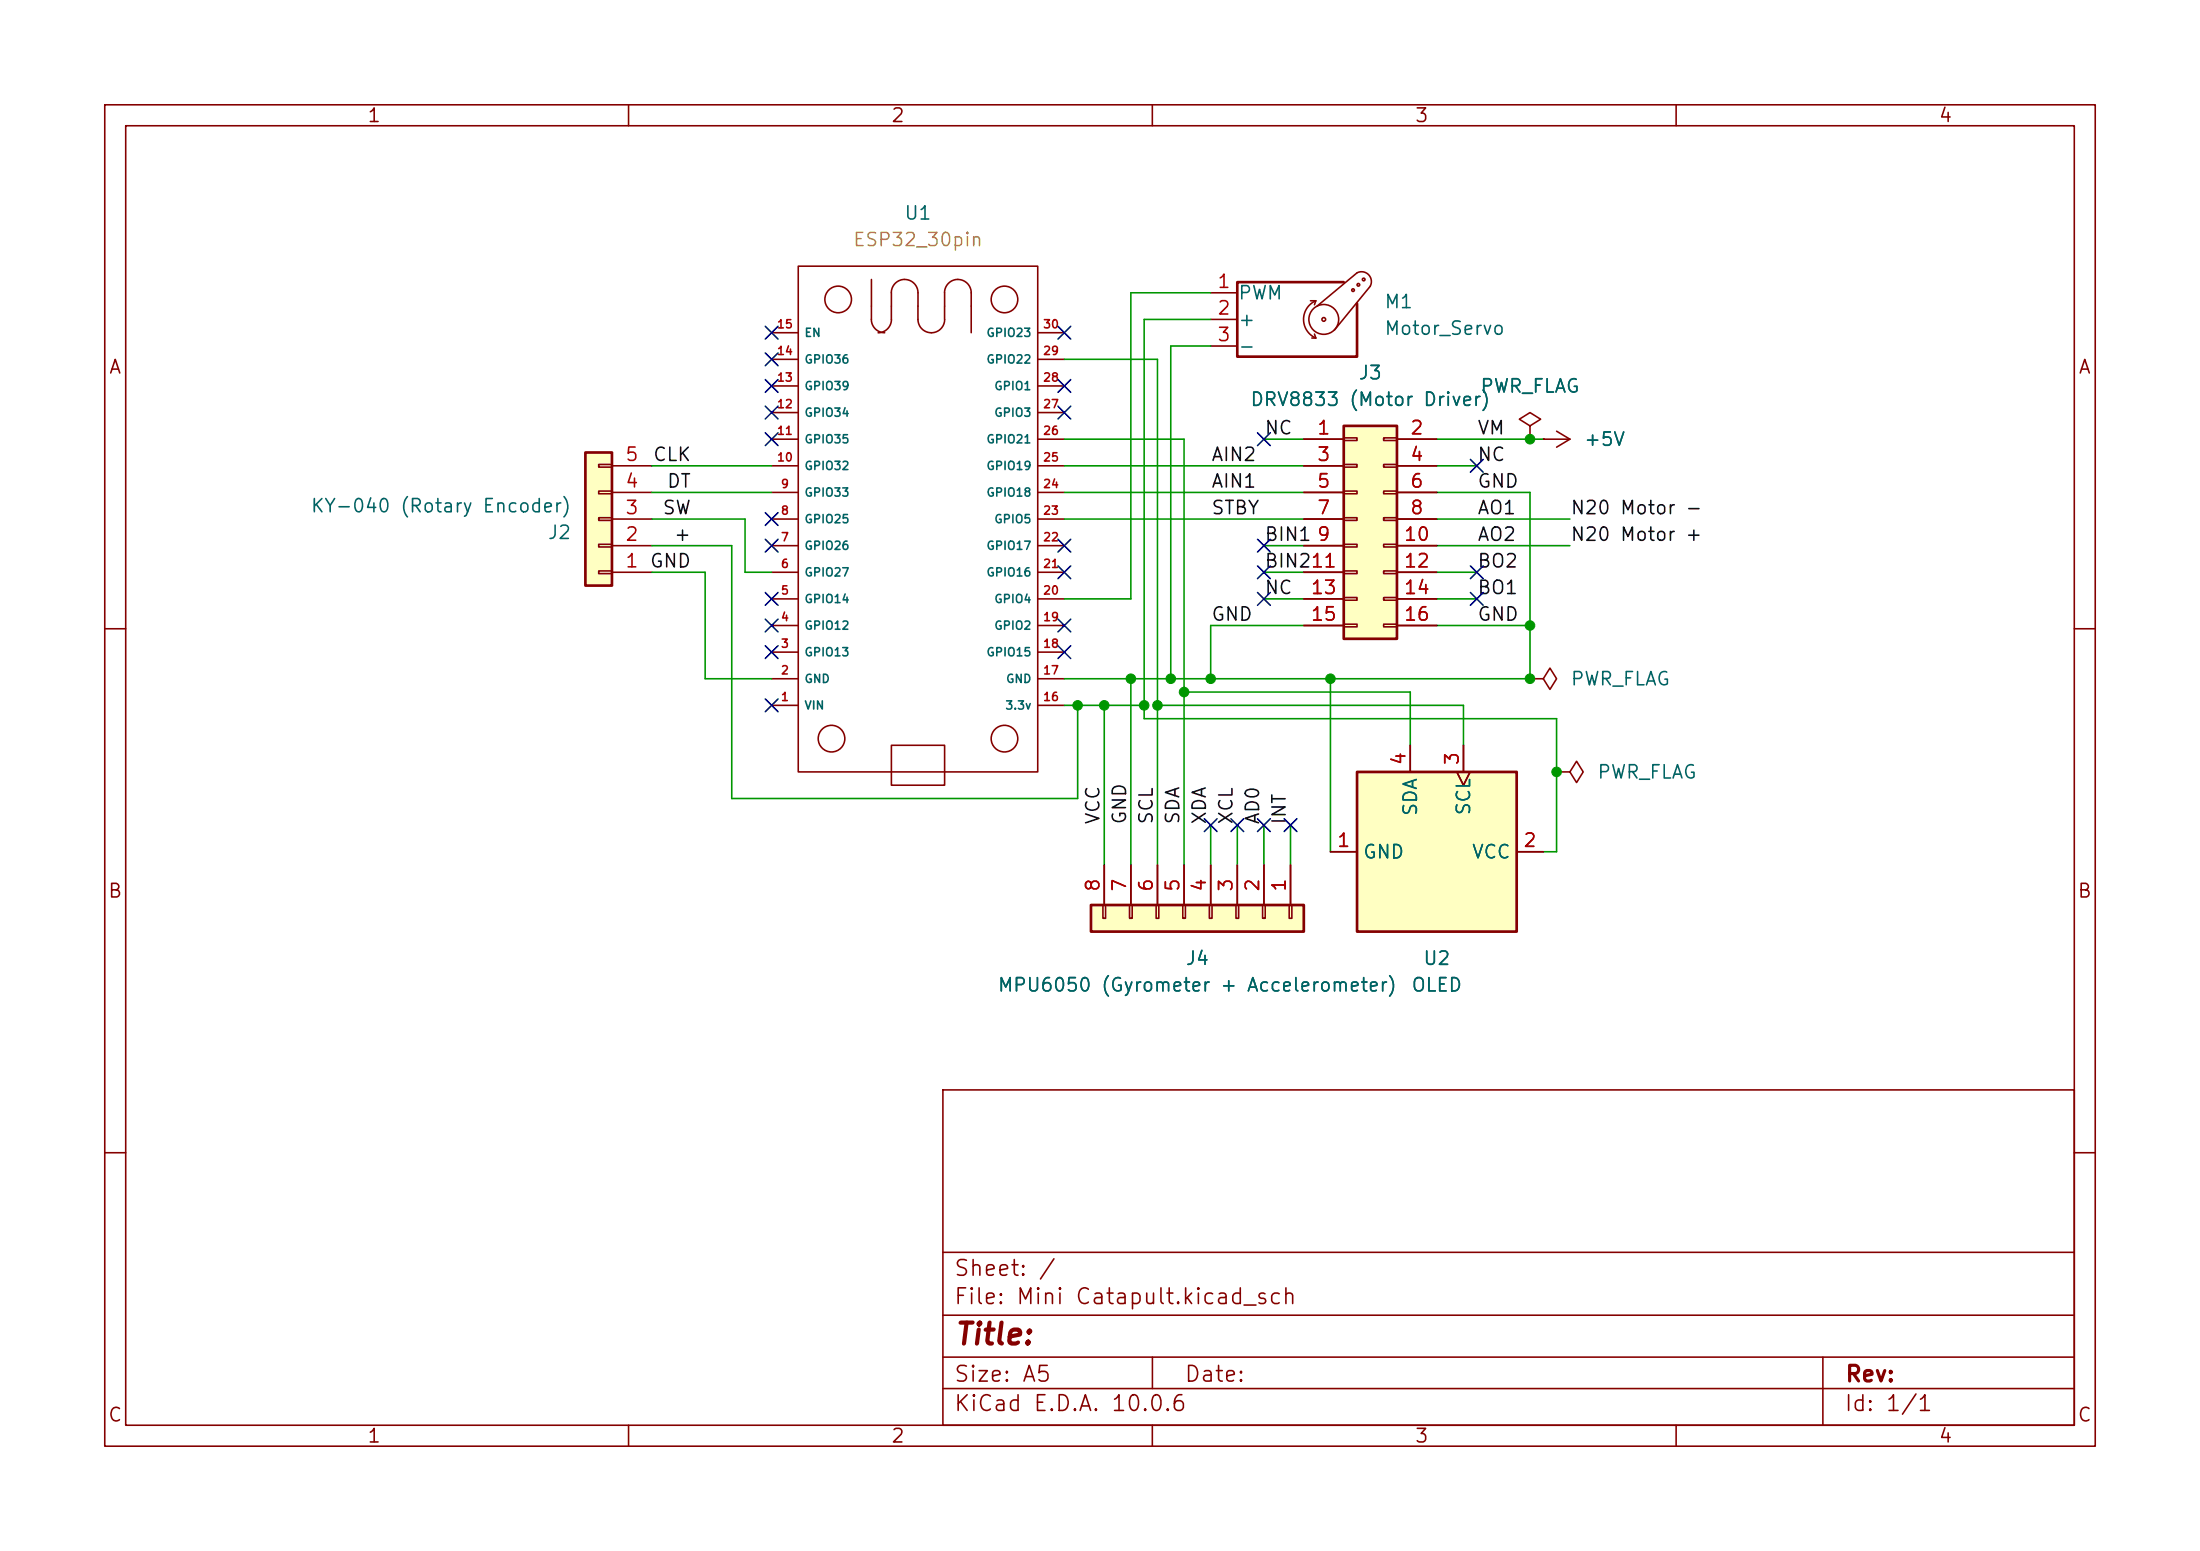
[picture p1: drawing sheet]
<svg xmlns="http://www.w3.org/2000/svg" width="210mm" height="148mm" viewBox="0 0 210 148" stroke-linecap="round" stroke-linejoin="round" font-family="sans-serif">
<g fill="none" stroke="#840000" stroke-width=".15">
<path d="M10 10h190v128h-190zM12 12h186v124h-186zM60 10v2M110 10v2M160 10v2M10 60h2M198 60h2M10 110h2M90 104h108v32h-108zM90 119.5h108M198 110h2M60 136v2"/>
<path d="M90 132.5h108M90 129.5h108M90 125.5h108M110 136v2M110 129.5v3M160 136v2M174 129.5v6.5"/>
</g>
<path d="M128.3 40.6h5v20.4h-5z" fill="#ffffc2"/>
<path d="M128.3 26.9h-10.2v7.1h11.4v-5M128.3 40.6h5v20.4h-5z" fill="none" stroke="#840000" stroke-width=".25"/>
<g fill="none" stroke="#840000" stroke-width=".15">
<path d="M73.7 39.4h2.5M73.7 36.8h2.5M73.7 34.3h2.5M73.7 31.8h2.5M76.2 25.4h22.9v48.3h-22.9zM83.2 26.7v3.8a1.27 1.27 0 0 0 1.3 1.3M85.1 30.5a1.28 1.28 0 0 1-1.3 1.3M86.4 26.7a1.28 1.28 0 0 0-1.3 1.2v2.6M86.4 26.7a1.27 1.27 0 0 1 1.2 1.2v2.6a1.27 1.27 0 0 0 1.3 1.3M90.2 27.9a1.27 1.27 0 0 1 1.2-1.2 1.27 1.27 0 0 1 1.3 1.2v3.9M90.2 27.9v2.6a1.28 1.28 0 0 1-1.3 1.3M99.1 39.4h2.5"/>
<path d="M99.1 36.8h2.5M99.1 34.3h2.5M99.1 31.8h2.5M115.6 27.9h2.5M115.6 30.5h2.5M115.6 33h2.5M125.1 28.7h.5M125.2 32.3h.4M125.5 31.9l.1 .4M125.6 28.7a1.94 1.94 0 0 0-1.2 1.8 1.94 1.94 0 0 0 1.2 1.8M125.6 28.7l-.1 .4M125.7 29.2l3.8-3.2a.94 .94 0 0 1 1.1 .2 .94 .94 0 0 1 .2 1.1l-3.4 4.2"/>
<path d="M73.7 41.9h2.5M73.7 44.5h2.5M73.7 47h2.5M73.7 49.5h2.5M73.7 52.1h2.5M73.7 54.6h2.5M73.7 57.2h2.5M73.7 59.7h2.5M99.1 41.9h2.5M99.1 44.5h2.5M99.1 47h2.5M99.1 49.5h2.5"/>
<path d="M99.1 52.1h2.5M99.1 54.6h2.5M99.1 57.2h2.5M99.1 59.7h2.5M124.5 41.9h3.8M124.5 44.5h3.8M124.5 47h3.8M124.5 49.5h3.8M124.5 52.1h3.8M124.5 54.6h3.8M124.5 57.2h3.8M124.5 59.7h3.8"/>
<path d="M128.3 41.8h1.2v.2h-1.2zM128.3 44.3h1.2v.3h-1.2zM128.3 46.9h1.2v.2h-1.2zM128.3 49.4h1.2v.3h-1.2zM128.3 51.9h1.2v.3h-1.2zM128.3 54.5h1.2v.2h-1.2zM128.3 57h1.2v.3h-1.2zM128.3 59.6h1.2v.2h-1.2zM132.1 41.8h1.2v.2h-1.2zM132.1 44.3h1.2v.3h-1.2zM132.1 46.9h1.2v.2h-1.2zM132.1 49.4h1.2v.3h-1.2z"/>
<path d="M132.1 51.9h1.2v.3h-1.2zM132.1 54.5h1.2v.2h-1.2zM132.1 57h1.2v.3h-1.2zM132.1 59.6h1.2v.2h-1.2zM133.3 41.9h3.9M133.3 44.5h3.9M133.3 47h3.9M133.3 49.5h3.9M133.3 52.1h3.9M133.3 54.6h3.9M133.3 57.2h3.9M133.3 59.7h3.9"/>
<path d="M147.3 41.9h.1M147.3 41.9h2.6M148.6 41.1l1.3 .8M149.9 41.9l-1.3 .8M73.7 67.3h2.5M73.7 64.8h2.5M73.7 62.2h2.5M85.1 71.1h5.1v3.8h-5.1zM99.1 67.3h2.5M99.1 64.8h2.5M99.1 62.2h2.5M146 64.8h1.3l.7-1 .6 1-.6 1-.7-1"/>
<path d="M146 64.8h.1"/>
<circle cx="80" cy="28.6" r="1.27"/>
<circle cx="95.9" cy="28.6" r="1.27"/>
<circle cx="126.4" cy="30.5" r=".18"/>
<circle cx="126.4" cy="30.5" r="1.42"/>
<circle cx="129.2" cy="27.7" r=".13"/>
<circle cx="129.7" cy="27.2" r=".13"/>
<circle cx="130.2" cy="26.7" r=".13"/>
<circle cx="79.4" cy="70.5" r="1.27"/>
<circle cx="95.9" cy="70.5" r="1.27"/>
</g>
<path d="M104.1 86.4h20.4v2.5h-20.4z" fill="#ffffc2"/>
<path d="M104.1 86.4h20.4v2.5h-20.4z" fill="none" stroke="#840000" stroke-width=".25"/>
<g fill="none" stroke="#840000" stroke-width=".15">
<path d="M105.3 86.4h.2v1.2h-.2zM105.4 82.6v3.8M107.8 86.4h.3v1.2h-.3zM107.9 82.6v3.8M110.4 86.4h.2v1.2h-.2zM110.5 82.6v3.8M112.9 86.4h.3v1.2h-.3zM113 82.6v3.8M115.4 86.4h.3v1.2h-.3zM115.6 82.6v3.8M118 86.4h.2v1.2h-.2zM118.1 82.6v3.8"/>
<path d="M120.5 86.4h.3v1.2h-.3zM120.6 82.6v3.8M123.1 86.4h.2v1.2h-.2zM123.2 82.6v3.8"/>
</g>
<path d="M129.5 73.7h15.3v15.2h-15.3z" fill="#ffffc2"/>
<path d="M129.5 73.7h15.3v15.2h-15.3z" fill="none" stroke="#840000" stroke-width=".25"/>
<path d="M146 40.6l1.1-.6-1.1-.6-1 .6 1 .6v1.3M146 41.9h.1M134.6 71.1v2.6M139.1 73.7l.6 1.2 .6-1.2M139.7 71.1v2.6M148.6 73.7h1.3l.6-1.1 .6 1.1-.6 1-.6-1M148.6 73.7h.1M127 81.3h2.5M144.8 81.3h2.5" fill="none" stroke="#840000" stroke-width=".15"/>
<path d="M55.9 43.2h2.5v12.7h-2.5z" fill="#ffffc2"/>
<path d="M55.9 43.2h2.5v12.7h-2.5z" fill="none" stroke="#840000" stroke-width=".25"/>
<g fill="none" stroke="#840000" stroke-width=".15">
<path d="M57.1 54.5h1.3v.2h-1.3zM57.1 51.9h1.3v.3h-1.3zM57.1 49.4h1.3v.3h-1.3zM57.1 46.9h1.3v.2h-1.3zM57.1 44.3h1.3v.3h-1.3zM58.4 54.6h3.8M58.4 52.1h3.8M58.4 49.5h3.8M58.4 47h3.8M58.4 44.5h3.8M124.5 54.6h3.8M124.5 52.1h3.8"/>
<path d="M124.5 49.5h3.8M124.5 47h3.8M124.5 44.5h3.8M124.5 41.9h3.8M124.5 57.2h3.8M124.5 59.7h3.8M133.3 54.6h3.9M133.3 52.1h3.9M133.3 49.5h3.9M133.3 47h3.9M133.3 44.5h3.9M133.3 41.9h3.9"/>
<path d="M133.3 57.2h3.9M133.3 59.7h3.9M146 41.9h.1M147.3 41.9h.1M134.6 71.1v2.6M139.1 73.7l.6 1.2 .6-1.2M139.7 71.1v2.6M105.4 82.6v3.8M107.9 82.6v3.8M110.5 82.6v3.8M113 82.6v3.8M115.6 82.6v3.8"/>
<path d="M118.1 82.6v3.8M120.6 82.6v3.8M123.2 82.6v3.8M127 81.3h2.5M144.8 81.3h2.5"/>
</g>
<g fill="none" stroke="#009600" stroke-width=".15">
<path d="M101.6 34.3h8.9v48.3M115.6 33h-3.8v31.8M115.6 30.5h-6.4v38.1h39.4v12.7h-1.3M115.6 27.9h-7.7v29.3h-6.3M62.2 54.6h5.1v10.2h6.4M62.2 49.5h8.9v5.1h2.6M62.2 47h11.5M62.2 44.5h11.5M62.2 52.1h7.6v24.1h33.1v-8.9M101.6 41.9h11.4v40.7M101.6 47h22.9M101.6 44.5h22.9"/>
<path d="M101.6 49.5h22.9M120.6 57.2h3.9M120.6 54.6h3.9M120.6 41.9h3.9M120.6 52.1h3.9M124.5 59.7h-8.9v5.1M137.2 47h8.8v17.8h-44.4M137.2 57.2h3.8M137.2 54.6h3.8M137.2 44.5h3.8M137.2 49.5h12.7M137.2 41.9h10.1"/>
<path d="M137.2 52.1h12.7M137.2 59.7h8.8M101.6 67.3h7.6M105.4 67.3v15.3M107.9 64.8v17.8M110.5 67.3h29.2v3.8M113 66h21.6v5.1M115.6 78.7v3.9M118.1 78.7v3.9M120.6 78.7v3.9M123.2 78.7v3.9M127 64.8v16.5"/>
</g>
<g fill="none" stroke="#000084" stroke-width=".15">
<path d="M73.1 36.2l1.2 1.2M73.1 33.7l1.2 1.2M73.1 31.1l1.2 1.3M73.1 38.8l1.2 1.2M74.3 36.2l-1.2 1.2M74.3 33.7l-1.2 1.2M74.3 31.1l-1.2 1.3M74.3 38.8l-1.2 1.2M101 31.1l1.2 1.3M101 38.8l1.2 1.2M101 36.2l1.2 1.2M102.2 31.1l-1.2 1.3"/>
<path d="M102.2 38.8l-1.2 1.2M102.2 36.2l-1.2 1.2M73.1 48.9l1.2 1.2M73.1 41.3l1.2 1.2M73.1 59.1l1.2 1.2M73.1 56.5l1.2 1.3M73.1 51.5l1.2 1.2M74.3 59.1l-1.2 1.2M74.3 48.9l-1.2 1.2M74.3 41.3l-1.2 1.2M74.3 56.5l-1.2 1.3M74.3 51.5l-1.2 1.2"/>
<path d="M101 51.5l1.2 1.2M101 54l1.2 1.2M101 59.1l1.2 1.2M102.2 51.5l-1.2 1.2M102.2 54l-1.2 1.2M102.2 59.1l-1.2 1.2M120 54l1.3 1.2M120 56.5l1.3 1.3M120 51.5l1.3 1.2M120 41.3l1.3 1.2M121.3 54l-1.3 1.2M121.3 56.5l-1.3 1.3"/>
<path d="M121.3 51.5l-1.3 1.2M121.3 41.3l-1.3 1.2M140.4 54l1.2 1.2M140.4 43.8l1.2 1.3M140.4 56.5l1.2 1.3M141.6 54l-1.2 1.2M141.6 43.8l-1.2 1.3M141.6 56.5l-1.2 1.3M73.1 61.6l1.2 1.2M73.1 66.7l1.2 1.2M74.3 61.6l-1.2 1.2M74.3 66.7l-1.2 1.2"/>
<path d="M101 61.6l1.2 1.2M102.2 61.6l-1.2 1.2M115 78.1l1.2 1.2M116.2 78.1l-1.2 1.2M117.5 78.1l1.2 1.2M118.7 78.1l-1.2 1.2M120 78.1l1.3 1.2M121.3 78.1l-1.3 1.2M122.6 78.1l1.2 1.2M123.8 78.1l-1.2 1.2"/>
</g>
<g fill="#009600" stroke="#009600" stroke-width=".1">
<circle cx="127" cy="64.8" r=".46"/>
<circle cx="113" cy="66" r=".46"/>
<circle cx="115.6" cy="64.8" r=".46"/>
<circle cx="111.8" cy="64.8" r=".46"/>
<circle cx="107.9" cy="64.8" r=".46"/>
<circle cx="102.9" cy="67.3" r=".46"/>
<circle cx="105.4" cy="67.3" r=".46"/>
<circle cx="109.2" cy="67.3" r=".46"/>
<circle cx="110.5" cy="67.3" r=".46"/>
<circle cx="146" cy="64.8" r=".46"/>
<circle cx="146" cy="59.7" r=".46"/>
<circle cx="146" cy="41.9" r=".46"/>
<circle cx="148.6" cy="73.7" r=".46"/>
</g>
<text font-size="2" fill="#840000" x="91" y="128.8">Title:</text>
<g font-size="1.5" fill="#840000">
<text x="91" y="124.8">File: Mini Catapult.kicad_sch</text>
<text x="91" y="122.1">Sheet: /</text>
<text x="91" y="135">KiCad E.D.A. 10.0.6</text>
<text x="91" y="132.2">Size: A5</text>
<text x="113" y="132.2">Date:</text>
<text x="176" y="135">Id: 1/1</text>
<text x="176.1" y="132.2">Rev:</text>
</g>
<g font-size="1.3" fill="#840000">
<text x="35" y="12">1</text>
<text x="85" y="12">2</text>
<text x="135" y="12">3</text>
<text x="185" y="12">4</text>
<text x="10.3" y="36">A</text>
<text x="198.3" y="36">A</text>
<text x="10.2" y="86">B</text>
<text x="198.2" y="86">B</text>
<text x="10.2" y="136">C</text>
<text x="35" y="138">1</text>
<text x="85" y="138">2</text>
<text x="135" y="138">3</text>
<text x="185" y="138">4</text>
<text x="198.2" y="136">C</text>
</g>
<text font-size="1.3" fill="#c2c200" x="81.3" y="23.8">ESP32_30pin</text>
<g font-size="1.3" fill="#006464">
<text x="86.2" y="21.3">U1</text>
<text x="118.1" y="28.9">PWM</text>
<text x="132.1" y="29.7">M1</text>
<text x="118.1" y="31.4">+</text>
<text x="118.1" y="34">-</text>
<text x="132.1" y="32.3">Motor_Servo</text>
<text x="119.3" y="39.1">DRV8833 (Motor Driver)</text>
<text x="129.6" y="36.5">J3</text>
<text x="141.2" y="37.8">PWR_FLAG</text>
<text x="151.1" y="42.9">+5V</text>
<text x="29.6" y="49.2">KY-040 (Rotary Encoder)</text>
<text x="52.2" y="51.8">J2</text>
<text x="149.8" y="65.7">PWR_FLAG</text>
<text x="135.6" y="78" transform="rotate(-90 135.6 78)">SDA</text>
<text x="140.7" y="77.9" transform="rotate(-90 140.7 77.9)">SCL</text>
<text x="152.4" y="74.6">PWR_FLAG</text>
<text x="130" y="82.2">GND</text>
<text x="140.4" y="82.2">VCC</text>
<text x="95.2" y="94.9">MPU6050 (Gyrometer + Accelerometer)</text>
<text x="113.1" y="92.4">J4</text>
<text x="134.6" y="94.9">OLED</text>
<text x="135.8" y="92.4">U2</text>
</g>
<g font-size="1.3" fill="#a90000">
<text x="116.1" y="27.8">1</text>
<text x="116.1" y="30.3">2</text>
<text x="116.1" y="32.9">3</text>
<text x="125.6" y="41.8">1</text>
<text x="134.5" y="41.8">2</text>
<text x="59.6" y="46.9">4</text>
<text x="59.6" y="44.3">5</text>
<text x="125.6" y="44.3">3</text>
<text x="125.6" y="46.9">5</text>
<text x="134.5" y="44.3">4</text>
<text x="134.5" y="46.9">6</text>
<text x="59.6" y="51.9">2</text>
<text x="59.6" y="49.4">3</text>
<text x="125.6" y="49.4">7</text>
<text x="125.6" y="51.9">9</text>
<text x="133.9" y="51.9">10</text>
<text x="134.5" y="49.4">8</text>
<text x="59.6" y="54.5">1</text>
<text x="125" y="57">13</text>
<text x="125" y="59.6">15</text>
<text x="125" y="54.5">11</text>
<text x="133.9" y="54.5">12</text>
<text x="133.9" y="57">14</text>
<text x="133.9" y="59.6">16</text>
<text x="134.5" y="73.1" transform="rotate(-90 134.5 73.1)">4</text>
<text x="139.6" y="73.1" transform="rotate(-90 139.6 73.1)">3</text>
<text x="127.5" y="81.1">1</text>
<text x="145.3" y="81.1">2</text>
<text x="105.3" y="85.2" transform="rotate(-90 105.3 85.2)">8</text>
<text x="107.8" y="85.2" transform="rotate(-90 107.8 85.2)">7</text>
<text x="110.4" y="85.2" transform="rotate(-90 110.4 85.2)">6</text>
<text x="112.9" y="85.2" transform="rotate(-90 112.9 85.2)">5</text>
<text x="115.4" y="85.2" transform="rotate(-90 115.4 85.2)">4</text>
<text x="118" y="85.2" transform="rotate(-90 118 85.2)">3</text>
<text x="120.5" y="85.2" transform="rotate(-90 120.5 85.2)">2</text>
<text x="123.1" y="85.2" transform="rotate(-90 123.1 85.2)">1</text>
</g>
<g font-size="1.3" fill="#0f0f0f">
<text x="120.6" y="41.8">NC</text>
<text x="140.9" y="41.8">VM</text>
<text x="62.2" y="44.3">CLK</text>
<text x="63.6" y="46.9">DT</text>
<text x="115.5" y="44.3">AIN2</text>
<text x="115.5" y="46.9">AIN1</text>
<text x="140.9" y="46.9">GND</text>
<text x="140.9" y="44.3">NC</text>
<text x="63.2" y="49.4">SW</text>
<text x="64.2" y="51.9">+</text>
<text x="115.5" y="49.4">STBY</text>
<text x="120.6" y="51.9">BIN1</text>
<text x="140.9" y="51.9">AO2</text>
<text x="140.9" y="49.4">AO1</text>
<text x="149.8" y="49.4">N20 Motor -</text>
<text x="149.8" y="51.9">N20 Motor +</text>
<text x="61.9" y="54.5">GND</text>
<text x="115.5" y="59.6">GND</text>
<text x="120.6" y="54.5">BIN211</text>
<text x="120.6" y="57">NC</text>
<text x="140.9" y="59.6">GND</text>
<text x="140.9" y="54.5">BO2</text>
<text x="140.9" y="57">BO1</text>
<text x="105.3" y="78.8" transform="rotate(-90 105.3 78.8)">VCC</text>
<text x="107.8" y="78.8" transform="rotate(-90 107.8 78.8)">GND</text>
<text x="110.4" y="78.8" transform="rotate(-90 110.4 78.8)">SCL</text>
<text x="112.9" y="78.8" transform="rotate(-90 112.9 78.8)">SDA</text>
<text x="115.4" y="78.8" transform="rotate(-90 115.4 78.8)">XDA</text>
<text x="118" y="78.8" transform="rotate(-90 118 78.8)">XCL</text>
<text x="120.5" y="78.8" transform="rotate(-90 120.5 78.8)">AD0</text>
<text x="123.1" y="78.8" transform="rotate(-90 123.1 78.8)">INT</text>
</g>
<g font-size=".8" fill="#a90000">
<text x="74.1" y="34.1">14</text>
<text x="74.1" y="31.5">15</text>
<text x="99.5" y="34.1">29</text>
<text x="99.5" y="31.5">30</text>
<text x="74.1" y="41.7">11</text>
<text x="74.1" y="39.1">12</text>
<text x="74.1" y="36.6">13</text>
<text x="99.5" y="41.7">26</text>
<text x="99.5" y="39.1">27</text>
<text x="99.5" y="36.6">28</text>
<text x="74.1" y="44.2">10</text>
<text x="74.5" y="46.8">9</text>
<text x="99.5" y="46.8">24</text>
<text x="99.5" y="44.2">25</text>
<text x="74.5" y="51.8">7</text>
<text x="74.5" y="49.3">8</text>
<text x="99.5" y="51.8">22</text>
<text x="99.5" y="49.3">23</text>
<text x="74.5" y="59.5">4</text>
<text x="74.5" y="56.9">5</text>
<text x="74.5" y="54.4">6</text>
<text x="99.5" y="59.5">19</text>
<text x="99.5" y="56.9">20</text>
<text x="99.5" y="54.4">21</text>
<text x="74.5" y="64.5">2</text>
<text x="74.5" y="62">3</text>
<text x="99.5" y="64.5">17</text>
<text x="99.5" y="62">18</text>
<text x="74.5" y="67.1">1</text>
<text x="99.5" y="67.1">16</text>
</g>
<g font-size=".8" fill="#006464">
<text x="76.7" y="34.9">GPIO36</text>
<text x="76.7" y="32.3">EN</text>
<text x="94.1" y="34.9">GPIO22</text>
<text x="94.1" y="32.3">GPIO23</text>
<text x="76.7" y="40">GPIO34</text>
<text x="76.7" y="37.4">GPIO39</text>
<text x="94.8" y="40">GPIO3</text>
<text x="94.8" y="37.4">GPIO1</text>
<text x="76.7" y="47.6">GPIO33</text>
<text x="76.7" y="45">GPIO32</text>
<text x="76.7" y="42.5">GPIO35</text>
<text x="94.1" y="47.6">GPIO18</text>
<text x="94.1" y="45">GPIO19</text>
<text x="94.1" y="42.5">GPIO21</text>
<text x="76.7" y="52.7">GPIO26</text>
<text x="76.7" y="50.1">GPIO25</text>
<text x="94.1" y="52.7">GPIO17</text>
<text x="94.8" y="50.1">GPIO5</text>
<text x="76.7" y="57.7">GPIO14</text>
<text x="76.7" y="55.2">GPIO27</text>
<text x="94.1" y="55.2">GPIO16</text>
<text x="94.8" y="57.7">GPIO4</text>
<text x="76.7" y="65.4">GND</text>
<text x="76.7" y="62.8">GPIO13</text>
<text x="76.7" y="60.3">GPIO12</text>
<text x="94.1" y="62.8">GPIO15</text>
<text x="94.8" y="60.3">GPIO2</text>
<text x="96" y="65.4">GND</text>
<text x="76.7" y="67.9">VIN</text>
<text x="95.9" y="67.9">3.3v</text>
</g>
</svg>
